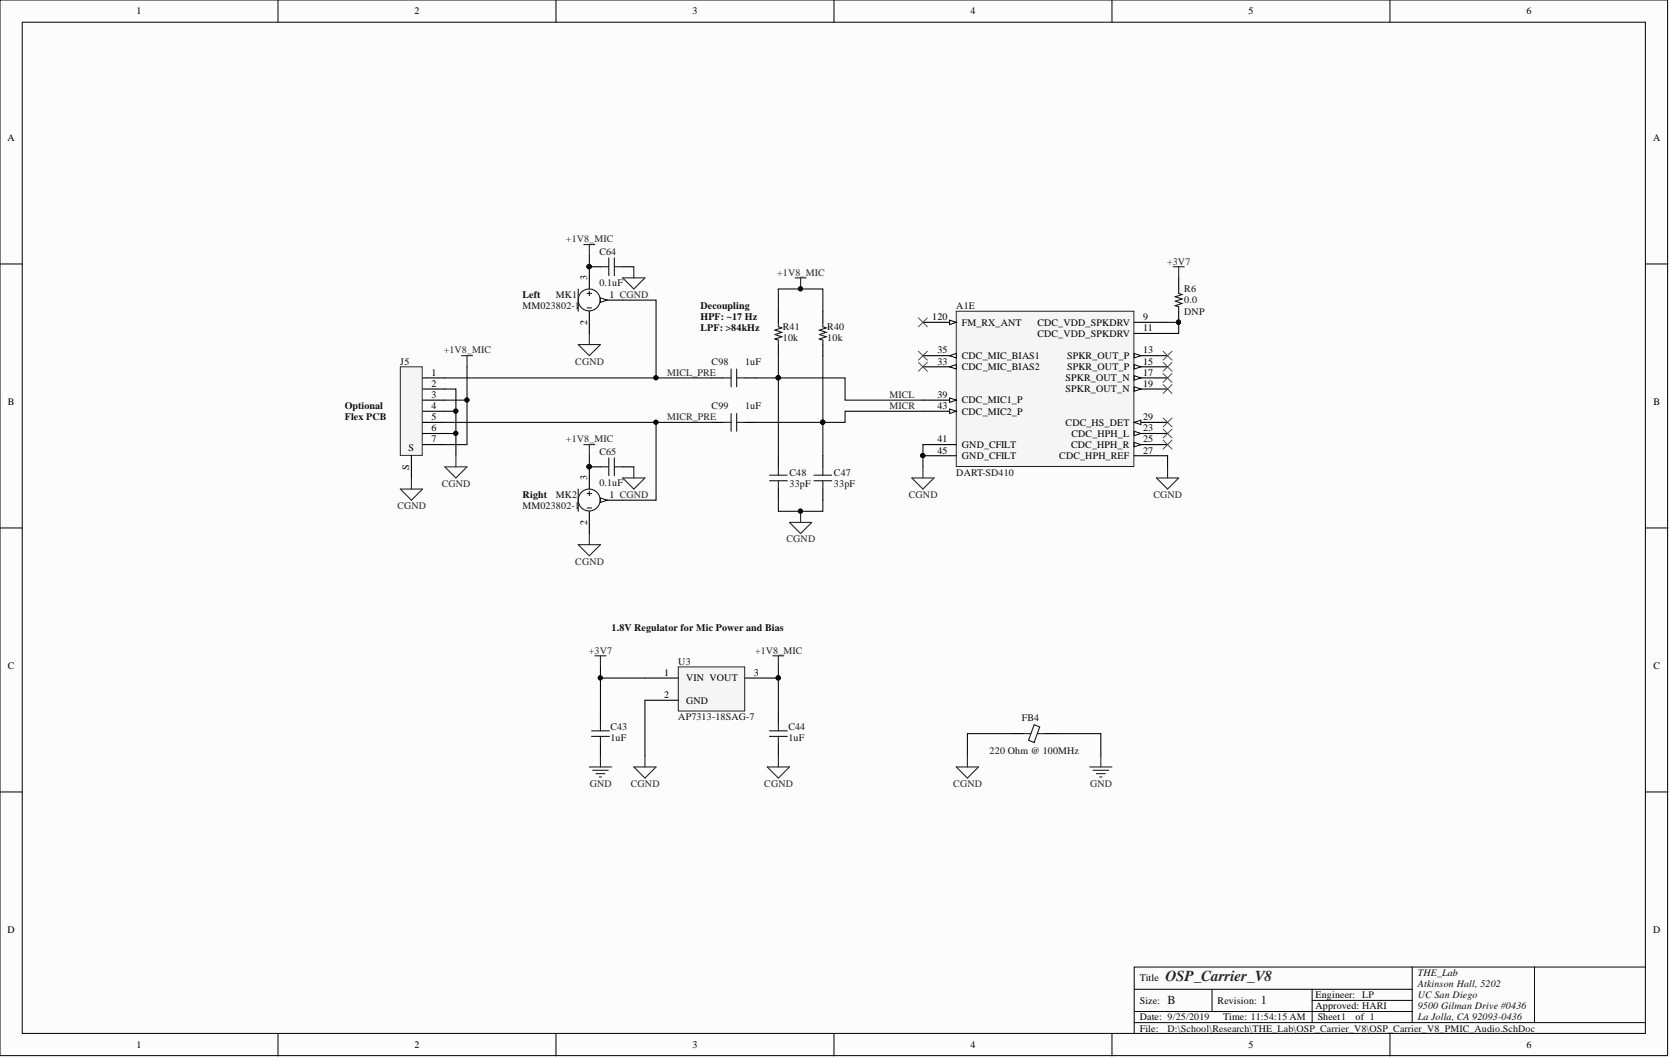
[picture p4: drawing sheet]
<svg xmlns="http://www.w3.org/2000/svg" width="381mm" height="241mm" viewBox="0 0 381 241" stroke-linecap="round" stroke-linejoin="round" font-family="sans-serif">
<g fill="#fcfcfc" stroke="#000" stroke-width=".23">
<path d="M0 0h380.5v240.8h-380.5z"/>
<path d="M5.1 5.1h370.3v230.6h-370.3z"/>
</g>
<g fill="none" stroke="#000" stroke-width=".23">
<path d="M63.4 0v5.1M126.8 0v5.1M190.3 0v5.1M253.7 0v5.1M317.1 0v5.1M0 60.2h5.1M375.5 60.2h5M0 120.4h5.1M375.5 120.4h5M0 180.6h5.1M375.5 180.6h5M63.4 235.8v5"/>
<path d="M126.8 235.8v5M190.3 235.8v5M253.7 235.8v5M258.8 225.6h63.4M258.8 233.2h116.7M258.8 230.7h63.4M276.5 225.6v5.1M299.4 225.6v7.6M299.4 228.2h22.8M317.1 235.8v5M322.2 220.6v12.6M350.1 220.6h-91.3v15.2"/>
<path d="M375.5 220.6h-25.4v12.6"/>
</g>
<path d="M177.6 71v2.5M177.6 78.6v2.5M187.7 71v2.5M187.7 78.6v2.5M162.4 86.2h2.5M162.4 96.3h2.5M170 86.2h2.5M170 96.3h2.5M177.6 103.9v2.6M177.6 111.5v2.6M187.7 103.9v2.6M187.7 111.5v2.6" fill="none" stroke="#000" stroke-width=".25"/>
<g fill="none" stroke="#1c1c1c" stroke-width=".25">
<path d="M177.6 73.5v1l.7 .3-1.5 .5 1.5 .5-1.5 .5 1.5 .5-1.5 .5 .8 .3v1M187.7 73.5v1l.8 .3-1.5 .5 1.5 .5-1.5 .5 1.5 .5-1.5 .5 .7 .3v1M164.9 86.2h1.9M164.9 96.3h1.9M166.8 84.2v4M166.8 94.3v4.1M168.1 86.2h1.9M168.1 84.2v4M168.1 94.3v4.1M168.1 96.3h1.9M175.6 108.4h4M175.6 109.6h4"/>
<path d="M177.6 106.5v1.9M177.6 109.6v1.9M185.7 108.4h4.1M185.7 109.6h4.1M187.7 106.5v1.9M187.7 109.6v1.9"/>
</g>
<path d="M154.7 152.1h15.2v10.1h-15.2z" fill="#f5f5f5" stroke="#262626" stroke-width=".23"/>
<path d="M147.1 159.7h7.6M147.1 154.6h7.6M170 154.6h7.6M137 162.2v2.6M137 169.9v2.5M177.6 162.2v2.6M177.6 169.9v2.5" fill="none" stroke="#000" stroke-width=".25"/>
<g fill="#0e0e0e" stroke="#0e0e0e" stroke-width=".23">
<circle cx="177.5" cy="154.6" r=".47"/>
<circle cx="182.6" cy="65.9" r=".47"/>
</g>
<path d="M181.4 63.4h2.5M182.7 63.4v2.5M135.7 149.6h2.6M137 149.6v2.5M176.3 149.6h2.5M177.6 149.6v2.5M134.5 174.9h5M135.2 175.7h3.6M136 176.4h2M136.7 177.2h.5M137 172.4v2.5" fill="none" stroke="#262626" stroke-width=".25"/>
<path d="M135 168h4M135 166.7h4M137 164.8v1.9M137 168v1.9M175.6 168h4M175.6 166.7h4M177.6 164.8v1.9M177.6 168v1.9" fill="none" stroke="#1c1c1c" stroke-width=".25"/>
<path d="M218.2 71h40.5v35.4h-40.5z" fill="#f5f5f5" stroke="#262626" stroke-width=".23"/>
<path d="M258.8 73.5h7.6M258.8 76.1h7.6M258.8 81.1h7.6" fill="none" stroke="#000" stroke-width=".25"/>
<path d="M258.8 80.6l1.5 .5-1.5 .5z" fill="#fcfcfc"/>
<path d="M258.8 80.6l1.5 .5-1.5 .5z" fill="none" stroke="#000" stroke-width=".23"/>
<path d="M258.8 83.7h7.6" fill="none" stroke="#000" stroke-width=".25"/>
<path d="M258.8 83.2l1.5 .5-1.5 .5z" fill="#fcfcfc"/>
<path d="M258.8 83.2l1.5 .5-1.5 .5z" fill="none" stroke="#000" stroke-width=".23"/>
<path d="M258.8 86.2h7.6" fill="none" stroke="#000" stroke-width=".25"/>
<path d="M258.8 85.7l1.5 .5-1.5 .5z" fill="#fcfcfc"/>
<path d="M258.8 85.7l1.5 .5-1.5 .5z" fill="none" stroke="#000" stroke-width=".23"/>
<path d="M258.8 88.7h7.6" fill="none" stroke="#000" stroke-width=".25"/>
<path d="M258.8 88.2l1.5 .5-1.5 .5z" fill="#fcfcfc"/>
<path d="M258.8 88.2l1.5 .5-1.5 .5z" fill="none" stroke="#000" stroke-width=".23"/>
<path d="M258.8 98.9h7.6" fill="none" stroke="#000" stroke-width=".25"/>
<path d="M258.8 98.4l1.5 .5-1.5 .5z" fill="#fcfcfc"/>
<path d="M258.8 98.4l1.5 .5-1.5 .5z" fill="none" stroke="#000" stroke-width=".23"/>
<path d="M258.8 101.4h7.6" fill="none" stroke="#000" stroke-width=".25"/>
<path d="M258.8 100.9l1.5 .5-1.5 .5z" fill="#fcfcfc"/>
<path d="M258.8 100.9l1.5 .5-1.5 .5z" fill="none" stroke="#000" stroke-width=".23"/>
<path d="M258.8 96.3h7.6M258.8 103.9h7.6" fill="none" stroke="#000" stroke-width=".25"/>
<path d="M258.8 96.3l1.5-.5v1z" fill="#fcfcfc"/>
<path d="M258.8 96.3l1.5-.5v1z" fill="none" stroke="#000" stroke-width=".23"/>
<path d="M210.6 83.7h7.6" fill="none" stroke="#000" stroke-width=".25"/>
<path d="M216.6 83.7l1.6-.5v1z" fill="#fcfcfc"/>
<path d="M216.6 83.7l1.6-.5v1z" fill="none" stroke="#000" stroke-width=".23"/>
<path d="M210.6 81.1h7.6" fill="none" stroke="#000" stroke-width=".25"/>
<path d="M216.6 81.1l1.6-.5v1z" fill="#fcfcfc"/>
<path d="M216.6 81.1l1.6-.5v1z" fill="none" stroke="#000" stroke-width=".23"/>
<path d="M210.6 91.3h7.6" fill="none" stroke="#000" stroke-width=".25"/>
<path d="M216.6 90.8l1.6 .5-1.6 .5z" fill="#fcfcfc"/>
<path d="M216.6 90.8l1.6 .5-1.6 .5z" fill="none" stroke="#000" stroke-width=".23"/>
<path d="M210.6 93.8h7.6M210.6 101.4h7.6" fill="none" stroke="#000" stroke-width=".25"/>
<path d="M216.6 93.3l1.6 .5-1.6 .5z" fill="#fcfcfc"/>
<path d="M216.6 93.3l1.6 .5-1.6 .5z" fill="none" stroke="#000" stroke-width=".23"/>
<path d="M210.6 73.5h7.6M210.6 103.9h7.6" fill="none" stroke="#000" stroke-width=".25"/>
<circle cx="210.5" cy="103.9" r=".47" fill="#0e0e0e" stroke="#0e0e0e" stroke-width=".23"/>
<path d="M216.6 73l1.6 .5-1.6 .5z" fill="#fcfcfc"/>
<path d="M216.6 73l1.6 .5-1.6 .5z" fill="none" stroke="#000" stroke-width=".23"/>
<g fill="#0e0e0e" stroke="#0e0e0e" stroke-width=".23">
<circle cx="210.5" cy="103.9" r=".47"/>
<circle cx="268.9" cy="73.5" r=".47"/>
<circle cx="182.6" cy="116.6" r=".47"/>
<circle cx="134.4" cy="60.8" r=".47"/>
<circle cx="134.4" cy="106.4" r=".47"/>
</g>
<path d="M134.5 60.8h2.5M142.1 60.8h2.5M268.9 63.4v2.5M268.9 71v2.5M96.4 86.2h5.1M96.4 88.7h5.1M96.4 91.3h5.1M96.4 93.8h5.1M134.5 106.5h2.5M142.1 106.5h2.5M230.9 167.3h2.5M238.5 167.3h2.5" fill="none" stroke="#000" stroke-width=".25"/>
<path d="M138.9 58.8v4.1M140.2 58.8v4.1M137 60.8h1.9M140.2 60.8h1.9M268.9 65.9v1l.8 .3-1.6 .5 1.6 .5-1.6 .5 1.6 .5-1.6 .5 .8 .3v1M137 106.5h1.9M138.9 104.4v4.1M140.2 104.4v4.1M140.2 106.5h1.9M233.4 167.3h1.8M235.9 165.3l1.3 .5-1.3 3.5-1.2-.5zM236.7 167.3h1.8" fill="none" stroke="#1c1c1c" stroke-width=".25"/>
<g fill="none" stroke="#262626" stroke-width=".25">
<path d="M133.2 55.8h2.5M134.5 55.8v2.5M131.9 78.6h5.1l-2.5 2.5zM134.5 76.1v2.5M142.1 63.4h5l-2.5 2.5zM144.6 60.8v2.6M267.6 60.8h2.6M268.9 60.8v2.6M133.2 101.4h2.5M134.5 101.4v2.5M142.1 109h5l-2.5 2.5zM144.6 106.5v2.5"/>
<path d="M180.1 119.1h5.1l-2.5 2.6zM182.7 116.6v2.5M208 109h5.1l-2.5 2.5zM210.6 106.5v2.5M263.8 109h5.1l-2.5 2.5zM266.4 106.5v2.5M131.9 124.2h5.1l-2.5 2.6zM134.5 121.7v2.5M144.6 174.9h5.1l-2.6 2.6zM147.1 172.4v2.5M175 174.9h5.1l-2.5 2.6zM177.6 172.4v2.5"/>
<path d="M218.2 174.9h5l-2.5 2.6zM220.7 172.4v2.5M248.6 174.9h5.1M249.4 175.7h3.5M250.1 176.4h2.1M250.9 177.2h.5M251.2 172.4v2.5"/>
</g>
<g fill="none" stroke="#4c4c4c" stroke-width=".23">
<path d="M209.5 72.5l2.1 2M211.6 72.5l-2.1 2M209.5 80.1l2.1 2M209.5 82.6l2.1 2.1M211.6 80.1l-2.1 2M211.6 82.6l-2.1 2.1M265.4 80.1l2 2M265.4 82.6l2 2.1M265.4 85.2l2 2M265.4 87.7l2 2M265.4 95.3l2 2M265.4 97.9l2 2"/>
<path d="M267.4 80.1l-2 2M267.4 82.6l-2 2.1M267.4 85.2l-2 2M267.4 87.7l-2 2M267.4 95.3l-2 2M267.4 97.9l-2 2M265.4 100.4l2 2M267.4 100.4l-2 2"/>
</g>
<path d="M91.3 83.7h5v20.2h-5z" fill="#f5f5f5" stroke="#262626" stroke-width=".23"/>
<path d="M137 68.4h5.1M96.4 96.3h5.1M96.4 98.9h5.1M93.9 103.9v5.1M96.4 101.4h5.1" fill="none" stroke="#000" stroke-width=".25"/>
<path d="M105.3 81.1h2.5M106.5 81.1v2.6M91.3 111.5h5.1l-2.5 2.6zM93.9 109v2.5M101.5 106.5h5l-2.5 2.5zM104 103.9v2.6" fill="none" stroke="#262626" stroke-width=".25"/>
<path d="M137 67.9l1.5 .5-1.5 .6z" fill="#fcfcfc"/>
<path d="M137 67.9l1.5 .5-1.5 .6z" fill="none" stroke="#000" stroke-width=".23"/>
<path d="M134.5 60.8v5.1M134.5 71v5.1M137 114.1h5.1" fill="none" stroke="#000" stroke-width=".25"/>
<circle cx="134.4" cy="60.8" r=".47" fill="#0e0e0e" stroke="#0e0e0e" stroke-width=".23"/>
<g fill="none" stroke="#1c1c1c" stroke-width=".25">
<path d="M131.9 65.9v5.1M133.9 66.9h1.1M133.9 70.2h1.1M134.5 66.4v1"/>
<circle cx="134.4" cy="68.4" r="2.5"/>
</g>
<path d="M137 113.6l1.5 .5-1.5 .5z" fill="#fcfcfc"/>
<path d="M137 113.6l1.5 .5-1.5 .5z" fill="none" stroke="#000" stroke-width=".23"/>
<path d="M134.5 106.5v5M134.5 116.6v5.1" fill="none" stroke="#000" stroke-width=".25"/>
<g fill="#0e0e0e" stroke="#0e0e0e" stroke-width=".23">
<circle cx="134.4" cy="106.4" r=".47"/>
<circle cx="187.7" cy="96.3" r=".47"/>
<circle cx="177.5" cy="86.2" r=".47"/>
<circle cx="182.6" cy="116.6" r=".47"/>
<circle cx="177.5" cy="154.6" r=".47"/>
<circle cx="137" cy="154.6" r=".47"/>
<circle cx="182.6" cy="65.9" r=".47"/>
<circle cx="149.6" cy="86.2" r=".47"/>
<circle cx="149.6" cy="96.3" r=".47"/>
<circle cx="268.9" cy="73.5" r=".47"/>
<circle cx="210.5" cy="103.9" r=".47"/>
<circle cx="134.4" cy="60.8" r=".47"/>
<circle cx="104" cy="93.8" r=".47"/>
<circle cx="104" cy="98.8" r=".47"/>
<circle cx="106.5" cy="91.2" r=".47"/>
</g>
<g fill="none" stroke="#1c1c1c" stroke-width=".25">
<path d="M131.9 111.5v5.1M133.9 112.6h1.1M133.9 115.9h1.1M134.5 112.1v1"/>
<circle cx="134.4" cy="114" r="2.5"/>
</g>
<g fill="none" stroke="#0e0e0e" stroke-width=".25">
<path d="M134.5 58.3v2.5M142.1 68.4h7.6v17.8h12.7M177.6 71v-5.1h10.1v5.1M266.4 73.5h2.5v2.6h-2.5M101.5 91.3h5v10.1h-5M101.5 88.7h2.5v15.2M101.5 86.2h48.2M101.5 96.3h48.2M101.5 93.8h2.5M101.5 98.9h2.5M106.5 83.7v7.6M162.4 96.3h-12.7v17.8h-7.6"/>
<path d="M172.5 86.2h20.3v5.1h17.8M177.6 81.1v22.8M187.7 81.1v22.8M210.6 93.8h-17.8v2.5h-20.3M134.5 103.9v2.6M177.6 114.1v2.5h10.1v-2.5M210.6 101.4v5.1M266.4 103.9v2.6M137 152.1v10.1M137 154.6h10.1M147.1 159.7v12.7M177.6 152.1v10.1"/>
<path d="M230.9 167.3h-10.2v5.1M241 167.3h10.2v5.1"/>
</g>
<text font-size="3.5" fill="#262626" x="265.9" y="223.9">OSP_Carrier_V8</text>
<g font-size="2.8" fill="#0e0e0e">
<text x="266.4" y="229.1">B</text>
<text x="287.7" y="229.1">1</text>
</g>
<g font-size="2.3">
<text x="31.1" y="3.3">1</text>
<text x="94.5" y="3.3">2</text>
<text x="158" y="3.3">3</text>
<text x="221.4" y="3.3">4</text>
<text x="284.8" y="3.3">5</text>
<text x="348.2" y="3.3">6</text>
<text x="1.7" y="32.1">A</text>
<text x="377.1" y="32.1">A</text>
<text x="133.9" y="63.9" transform="rotate(-90 133.9 63.9)">3</text>
<text x="139" y="67.9">1 CGND</text>
<text x="133.9" y="74.2" transform="rotate(-90 133.9 74.2)">2</text>
<text x="212.7" y="73">120</text>
<text x="219.4" y="74.3">FM_RX_ANT</text>
<text x="236.7" y="74.3">CDC_VDD_SPKDRV</text>
<text x="236.7" y="76.8">CDC_VDD_SPKDRV</text>
<text x="260.8" y="73">9</text>
<text x="260.8" y="75.5">11</text>
<text x="213.9" y="83.2">33</text>
<text x="213.9" y="80.6">35</text>
<text x="219.4" y="81.9">CDC_MIC_BIAS1</text>
<text x="243.5" y="81.9">SPKR_OUT_P</text>
<text x="260.8" y="80.6">13</text>
<text x="260.8" y="83.2">15</text>
<text x="98.4" y="85.7">1</text>
<text x="98.4" y="88.2">2</text>
<text x="219.4" y="84.4">CDC_MIC_BIAS2</text>
<text x="243.1" y="87">SPKR_OUT_N</text>
<text x="243.1" y="89.5">SPKR_OUT_N</text>
<text x="243.5" y="84.4">SPKR_OUT_P</text>
<text x="260.8" y="85.7">17</text>
<text x="260.8" y="88.2">19</text>
<text x="1.8" y="92.4">B</text>
<text x="98.4" y="90.8">3</text>
<text x="98.4" y="93.3">4</text>
<text x="98.4" y="95.8">5</text>
<text x="213.9" y="90.8">39</text>
<text x="213.9" y="93.3">43</text>
<text x="219.4" y="92">CDC_MIC1_P</text>
<text x="219.4" y="94.6">CDC_MIC2_P</text>
<text x="260.8" y="95.8">29</text>
<text x="377.2" y="92.4">B</text>
<text x="98.4" y="98.4">6</text>
<text x="98.4" y="100.9">7</text>
<text x="213.9" y="100.9">41</text>
<text x="243.1" y="97.1">CDC_HS_DET</text>
<text x="244.5" y="99.6">CDC_HPH_L</text>
<text x="260.8" y="98.4">23</text>
<text x="260.8" y="100.9">25</text>
<text x="93.2" y="102.9">S</text>
<text x="93.4" y="107.2" transform="rotate(-90 93.4 107.2)">S</text>
<text x="213.9" y="103.4">45</text>
<text x="219.4" y="102.2">GND_CFILT</text>
<text x="219.4" y="104.7">GND_CFILT</text>
<text x="241.7" y="104.7">CDC_HPH_REF</text>
<text x="244.4" y="102.2">CDC_HPH_R</text>
<text x="260.8" y="103.4">27</text>
<text x="133.9" y="109.5" transform="rotate(-90 133.9 109.5)">3</text>
<text x="139" y="113.6">1 CGND</text>
<text x="133.9" y="119.8" transform="rotate(-90 133.9 119.8)">2</text>
<text x="1.8" y="152.5">C</text>
<text x="151.5" y="154.1">1</text>
<text x="156.5" y="155.4">VIN VOUT</text>
<text x="172" y="154.1">3</text>
<text x="377.2" y="152.5">C</text>
<text x="151.5" y="159.2">2</text>
<text x="156.5" y="160.5">GND</text>
<text x="1.7" y="212.8">D</text>
<text x="377.1" y="212.8">D</text>
<text x="260" y="223.9">Title</text>
<text x="300.1" y="227.7">Engineer: LP</text>
<text x="260" y="228.9">Size:</text>
<text x="260" y="232.7">Date: 9/25/2019</text>
<text x="277.8" y="228.9">Revision:</text>
<text x="279.1" y="232.7">Time: 11:54:15 AM</text>
<text x="300.1" y="230.2">Approved: HARI</text>
<text x="300.6" y="232.7">Sheet1</text>
<text x="309.2" y="232.7">of 1</text>
<text x="31.1" y="239.1">1</text>
<text x="94.5" y="239.1">2</text>
<text x="158" y="239.1">3</text>
<text x="221.4" y="239.1">4</text>
<text x="260" y="235.3">File:</text>
<text x="284.8" y="239.1">5</text>
<text x="348.2" y="239.1">6</text>
</g>
<g font-size="2.3" fill="#262626">
<text x="129.1" y="55.3">+1V8_MIC</text>
<text x="177.3" y="62.9">+1V8_MIC</text>
<text x="266.3" y="60.3">+3V7</text>
<text x="101.2" y="80.6">+1V8_MIC</text>
<text x="131.2" y="83.2">CGND</text>
<text x="152.2" y="85.7">MICL_PRE</text>
<text x="152.2" y="95.8">MICR_PRE</text>
<text x="202.9" y="90.8">MICL</text>
<text x="202.9" y="93.3">MICR</text>
<text x="129.1" y="100.9">+1V8_MIC</text>
<text x="100.8" y="111">CGND</text>
<text x="207.3" y="113.6">CGND</text>
<text x="263.2" y="113.6">CGND</text>
<text x="90.7" y="116.1">CGND</text>
<text x="179.4" y="123.7">CGND</text>
<text x="131.2" y="128.8">CGND</text>
<text x="134.4" y="149.1">+3V7</text>
<text x="172.3" y="149.1">+1V8_MIC</text>
<text x="134.5" y="179.5">GND</text>
<text x="143.9" y="179.5">CGND</text>
<text x="174.4" y="179.5">CGND</text>
<text x="217.5" y="179.5">CGND</text>
<text x="248.7" y="179.5">GND</text>
</g>
<g font-size="2.3" fill="#0e0e0e">
<text x="136.7" y="58.1">C64</text>
<text x="136.7" y="65.2">0.1uF</text>
<text x="119.2" y="67.9">Left</text>
<text x="119.2" y="70.5">MM023802-1</text>
<text x="126.8" y="67.9">MK1</text>
<text x="159.8" y="70.5">Decoupling</text>
<text x="218.2" y="70.5">A1E</text>
<text x="270.2" y="71.7">DNP</text>
<text x="270.2" y="66.7">R6</text>
<text x="270.2" y="69.2">0.0</text>
<text x="159.8" y="73">HPF: ~17 Hz</text>
<text x="159.8" y="75.5">LPF: &gt;84kHz</text>
<text x="178.6" y="75.3">R41</text>
<text x="178.6" y="77.8">10k</text>
<text x="188.7" y="75.3">R40</text>
<text x="188.7" y="77.8">10k</text>
<text x="91.3" y="83.2">J5</text>
<text x="162.4" y="83.2">C98</text>
<text x="170" y="83.2">1uF</text>
<text x="78.6" y="95.8">Flex PCB</text>
<text x="78.6" y="93.3">Optional</text>
<text x="162.4" y="93.3">C99</text>
<text x="170" y="93.3">1uF</text>
<text x="136.7" y="103.7">C65</text>
<text x="119.2" y="113.6">Right</text>
<text x="126.8" y="113.6">MK2</text>
<text x="136.7" y="110.8">0.1uF</text>
<text x="180.1" y="108.5">C48</text>
<text x="180.1" y="111">33pF</text>
<text x="190.3" y="108.5">C47</text>
<text x="190.3" y="111">33pF</text>
<text x="218.2" y="108.5">DART-SD410</text>
<text x="119.2" y="116.1">MM023802-1</text>
<text x="139.5" y="144">1.8V Regulator for Mic Power and Bias</text>
<text x="154.7" y="151.6">U3</text>
<text x="139.3" y="166.6">C43</text>
<text x="154.7" y="164.3">AP7313-18SAG-7</text>
<text x="179.9" y="166.6">C44</text>
<text x="233.1" y="164.5">FB4</text>
<text x="139.3" y="169.1">1uF</text>
<text x="179.9" y="169.1">1uF</text>
<text x="225.8" y="171.9">220 Ohm @ 100MHz</text>
<text x="323.5" y="222.6">THE_Lab</text>
<text x="323.5" y="225.1">Atkinson Hall, 5202</text>
<text x="323.5" y="227.7">UC San Diego</text>
<text x="323.5" y="230.2">9500 Gilman Drive #0436</text>
<text x="323.5" y="232.7">La Jolla, CA 92093-0436</text>
<text x="266.4" y="235.3">D:\School\Research\THE_Lab\OSP_Carrier_V8\OSP_Carrier_V8_PMIC_Audio.SchDoc</text>
</g>
</svg>
